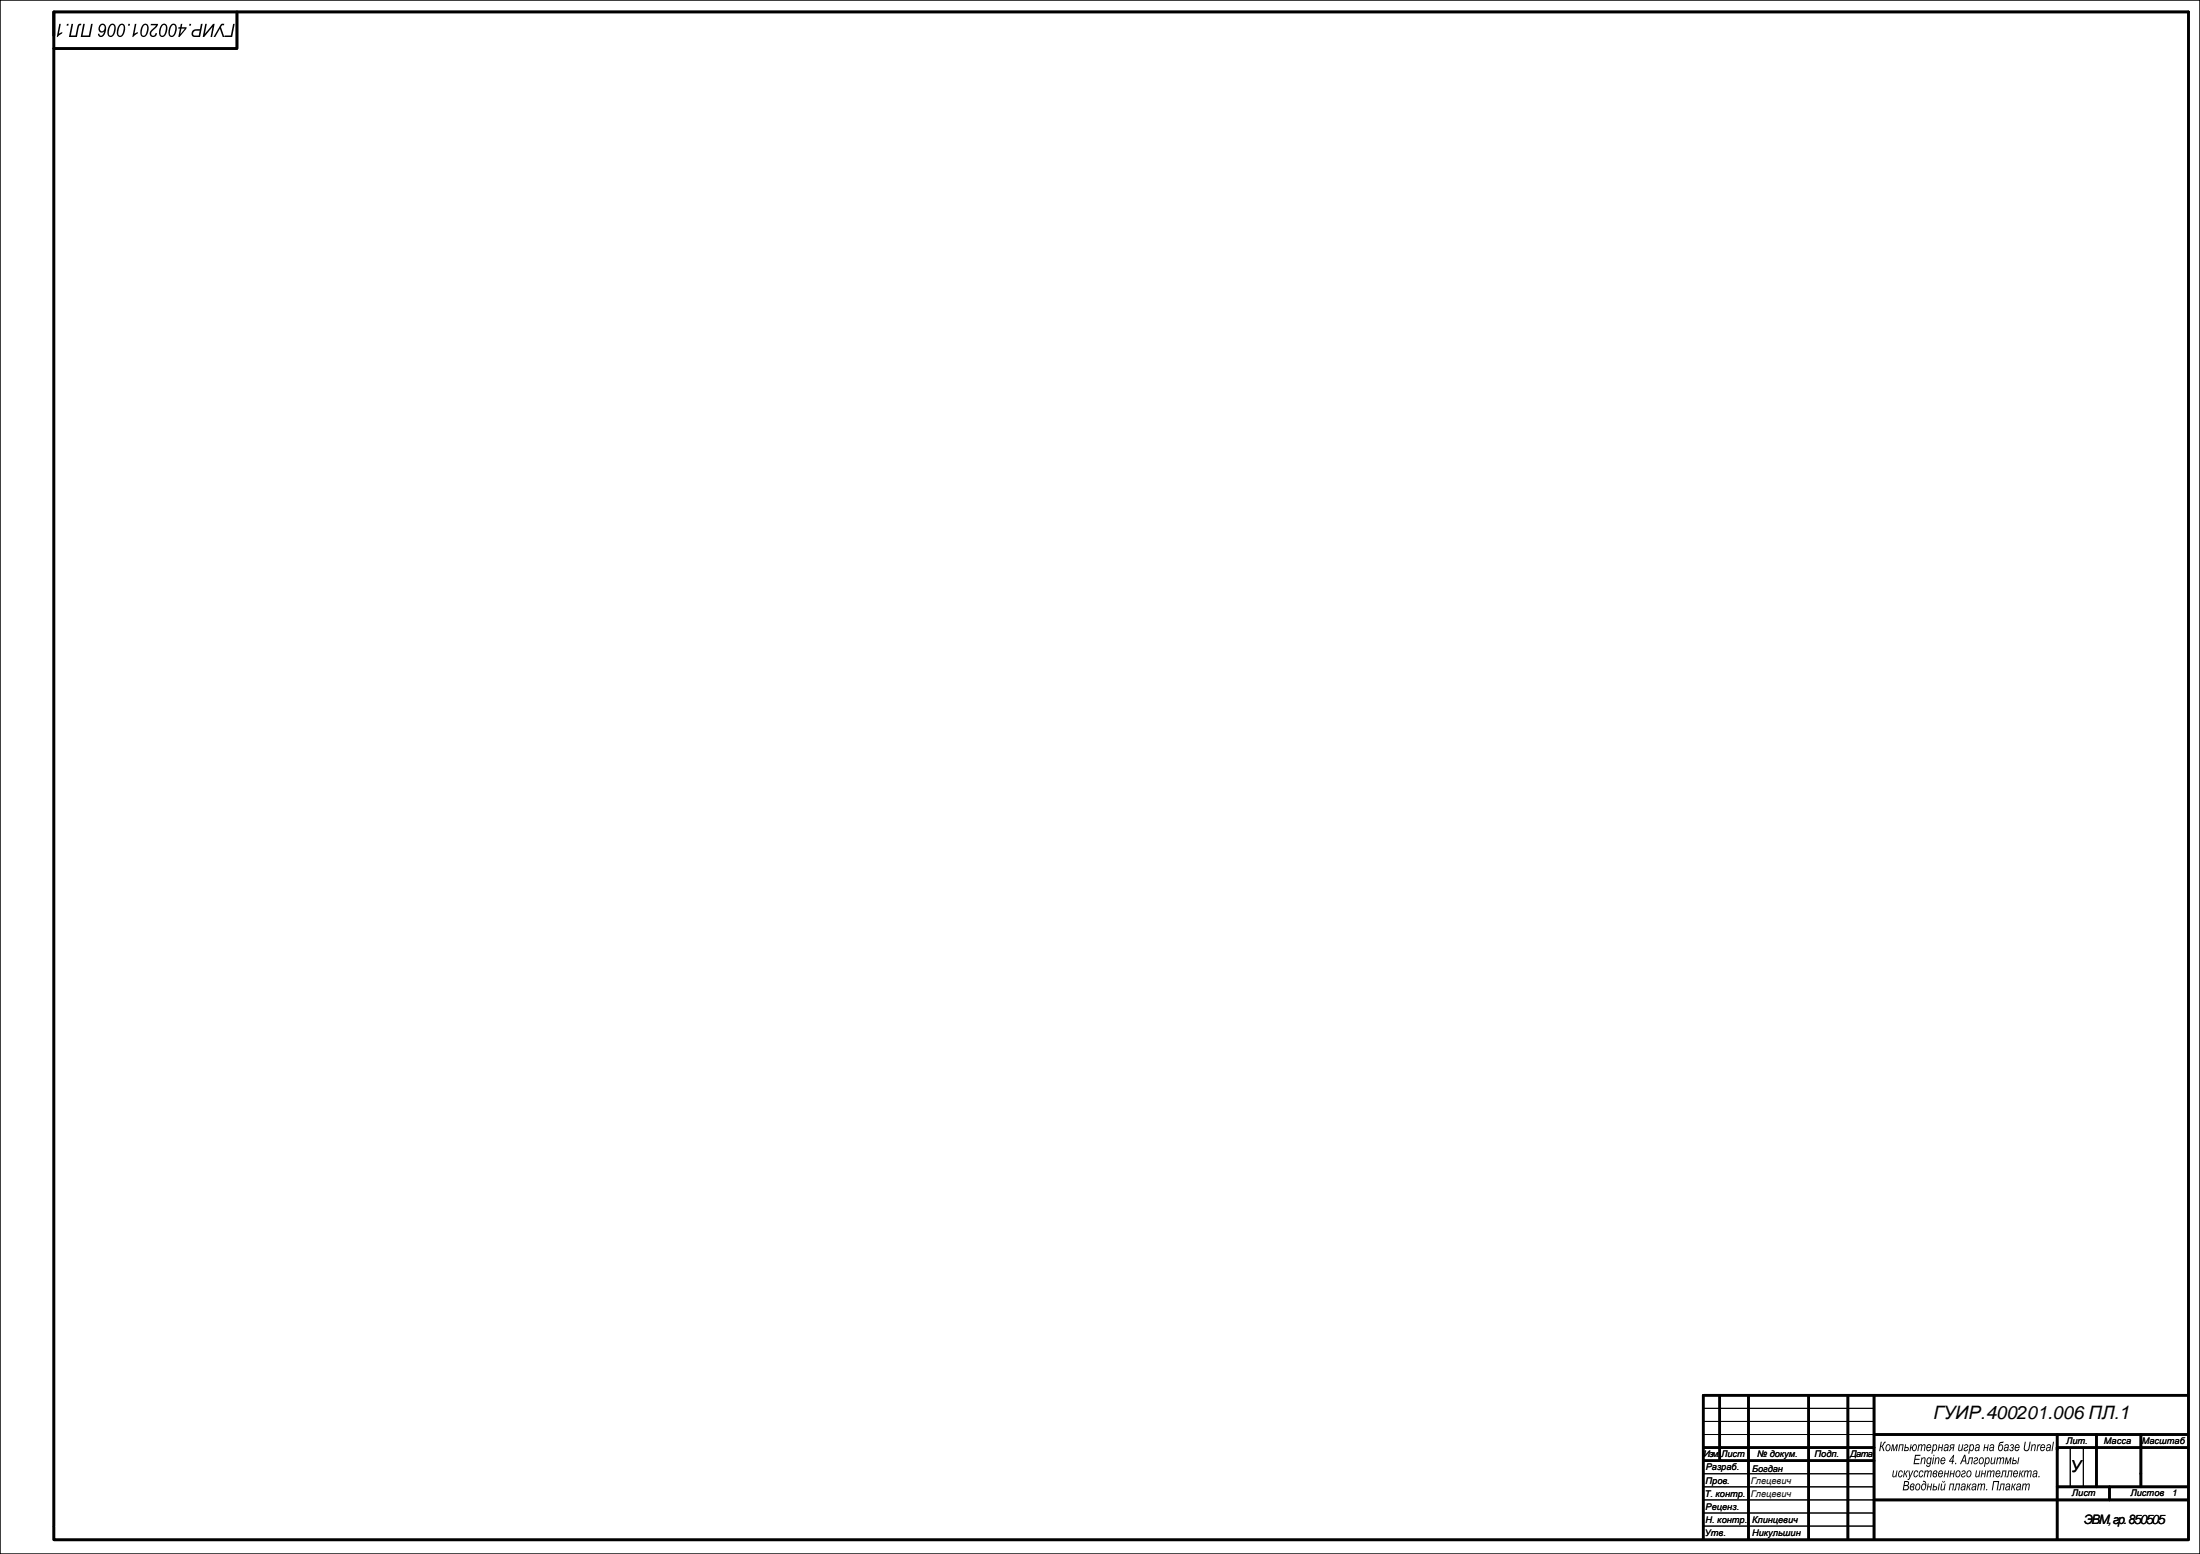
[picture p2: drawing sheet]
<svg xmlns="http://www.w3.org/2000/svg" width="841mm" height="594mm" viewBox="0 0 841 594" stroke-linecap="round" stroke-linejoin="round" font-family="sans-serif">
<path d="M0 0h841v594h-841zM651.4 538.3h65M651.4 543.3h65M651.4 548.3h65M791.4 553.3v15M796.4 553.3v15M651.4 563.3h65M651.4 568.3h65M651.4 573.3h65M651.4 578.3h65M651.4 583.3h65" fill="none" stroke="#000" stroke-width=".38"/>
<g fill="none" stroke="#000" stroke-width="1">
<path d="M20.6 13.6v-9h816v583.7M20.6 4.6v578.7M90.6 4.6v14h-70M651.1 533.3v55M651.4 533.3h185M657.4 533.8v24.5M668.4 533.3v55M691.4 533.3v55M706.4 533.3v55M716.4 533.3v55M651.4 553.3h65M651.4 558.3h65"/>
<path d="M716.4 548.3h120M786.4 548.3v40M786.4 553.3h50M801.4 548.3v20M818.4 548.3v20M716.4 573.3h120M786.4 568.3h50M806.4 568.3v5M20.6 583.6v5h816"/>
</g>
<g fill="#000">
<path d="M31.8 9.1h.6l-.8 4.5h2.4l.8-4.5h.6l-.9 5h-3.7zM27.3 9.1h.7l-.9 4.5h1.8l.5-2.8a1.38 1.38 0 0 1 1.7-1.7l-.1 .6h-.5l-.3 .4-.8 4h-3zM25.6 9.1h.6l-.1 .7h-.6zM22.7 9.1h.5l-.7 3.8 1.3-.6-.1 .5-2 1.4z"/>
<path d="M38.2 9.6a1.46 1.46 0 0 1 1.9-.3 1.46 1.46 0 0 1 .5 1.9l-.4 1.5a1.4 1.4 0 0 1-1.2 1.4 1.4 1.4 0 0 1-1.6-1.2h.6a.79 .79 0 0 0 .8 .8 .79 .79 0 0 0 .7-.9l.3-.8a1.36 1.36 0 0 1-1.9 .1 1.36 1.36 0 0 1-.1-1.9zM38.6 9.8a1.07 1.07 0 0 0-.4 1.4 1.07 1.07 0 0 0 1.3 .6 1.1 1.1 0 0 0 .6-1.4 1.1 1.1 0 0 0-1.3-.7z"/>
<path d="M49.1 9.1h.6l-.1 .7h-.7zM45.7 9.4a1.38 1.38 0 0 1 1.8 0 1.38 1.38 0 0 1 .3 1.7 2.63 2.63 0 0 1-2.2 3 2.62 2.62 0 0 1-.5-3.7zM46 9.8l-.6 1.4a2.18 2.18 0 0 0 .3 2.4l.2 .1a3.1 3.1 0 0 0 .9-4.1zM42.1 9.4a1.38 1.38 0 0 1 1.8 0 1.38 1.38 0 0 1 .3 1.7 2.63 2.63 0 0 1-2.2 3 2.62 2.62 0 0 1-.5-3.7zM42.4 9.8l-.6 1.4a2.18 2.18 0 0 0 .3 2.4l.2 .1a3.1 3.1 0 0 0 .9-4.1z"/>
<path d="M69.1 9.1h.6l-.2 1.3h1.8l-.1 .6-2.6 3.1h-.4l.6-3.2h-.7l.1-.5h.7zM69.4 10.9l-.5 2.1 1.8-2.1zM65.4 9.4a1.38 1.38 0 0 1 1.8 0 1.38 1.38 0 0 1 .4 1.7 2.63 2.63 0 0 1-2.2 3 2.62 2.62 0 0 1-.6-3.7zM65.7 9.8l-.6 1.4a2.18 2.18 0 0 0 .3 2.4l.2 .1a3.1 3.1 0 0 0 .9-4.1zM61.8 9.4a1.38 1.38 0 0 1 1.8 0 1.38 1.38 0 0 1 .4 1.7 2.63 2.63 0 0 1-2.2 3 2.62 2.62 0 0 1-.6-3.7zM62.1 9.8l-.6 1.4a2.18 2.18 0 0 0 .3 2.4l.2 .1a3.1 3.1 0 0 0 .9-4.1zM57.7 9.1h2.8l-.5 1.2-1.7 1.5a.92 .92 0 0 0-.7 1 .92 .92 0 0 0 1.1 .8 .92 .92 0 0 0 .8-1l.5 .1a1.45 1.45 0 0 1-2.2 1.3 1.45 1.45 0 0 1 .1-2.6l1.8-1.7h-2.1zM54.7 9.4a1.38 1.38 0 0 1 1.8 0 1.38 1.38 0 0 1 .3 1.7 2.63 2.63 0 0 1-2.2 3 2.62 2.62 0 0 1-.6-3.7zM55 9.8l-.6 1.4a2.18 2.18 0 0 0 .3 2.4l.2 .1a3.1 3.1 0 0 0 .9-4.1zM51.6 9.1h.5l-.7 3.8 1.3-.6-.1 .5-2 1.4z"/>
<path d="M89.1 9.1h.6l-1 5h-2.9l.1-.5h2.3zM84.5 9.3l1.2-.2-.1 .6h-.7l-.4 .6 1.3 3.8h-.7l-1-3.1-1.8 3.1h-.7zM78.5 9.1h.6l-.8 3.8 3.2-3.8h.6l-1 5h-.6l.7-3.8-3.1 3.8h-.6zM73.7 11.6l1-.4h1.7l.4-2.1h.6l-.9 5h-2a1.4 1.4 0 0 1-1.3-.9 1.4 1.4 0 0 1 .5-1.6zM74.1 12.1a.83 .83 0 0 0-.3 1 .83 .83 0 0 0 1 .5h1.2l.3-1.9-1.6 .1zM72.4 9.1h.7l-.2 .7h-.6z"/>
<path d="M719 551.1h.3l-.2 1.5 .5-.2 .7-1.2 .6-.1-.6 .8a1.12 1.12 0 0 0-.3 1.7l.4 1.1h-.5l-.4-1.4-.5-.3-.3 1.7h-.3zM721.3 552.2a1.15 1.15 0 0 1 1.4 .5 1.15 1.15 0 0 1-.2 1.5 1.01 1.01 0 0 1-1.5 .3 1.01 1.01 0 0 1-.2-1.5zM721.4 552.6l-.2 .6a.71 .71 0 0 0 .4 1.2 .71 .71 0 0 0 .7-1 .61 .61 0 0 0 0-.8 .61 .61 0 0 0-.9 0zM723.3 552.1h.5l.2 2 1-2h.5l-.4 2.6h-.4l.4-2.1-1 2.1h-.3l-.2-2.2-.4 2.2h-.3zM726.1 552.1h1.6l-.4 2.6h-.4l.4-2.3h-.9l-.4 2.3h-.4zM728.3 552.1h.3l-.1 1a.85 .85 0 0 1 1.2 .6 .85 .85 0 0 1-1 1h-.9zM728.4 553.4l-.2 .9h.5a.46 .46 0 0 0 .6-.4 .46 .46 0 0 0-.5-.5zM730.4 552.1h.3l-.1 1.1h.4a1 1 0 0 1 1.2-1.2 1 1 0 0 1 .5 1.7 .92 .92 0 0 1-1 1 .92 .92 0 0 1-.8-1.2h-.4l-.2 1.2h-.4zM731.6 552.5a.95 .95 0 0 0-.5 1 .95 .95 0 0 0 .8 .8l.2-.1a1.17 1.17 0 0 0-.1-1.9zM733.4 552.1h.3v.4a.61 .61 0 0 1 .6-.5 .61 .61 0 0 1 .6 .5 .65 .65 0 0 1 .8-.5 .65 .65 0 0 1 .3 1l-.2 1.7h-.4l.3-1.8a.38 .38 0 0 0-.2-.5 .38 .38 0 0 0-.5 .2l-.5 2.1h-.3l.3-1.8a.33 .33 0 0 0-.1-.5 .33 .33 0 0 0-.4 .1l-.7 2.2h-.3zM736.7 552.3a.93 .93 0 0 1 1.3-.1 .93 .93 0 0 1 .2 1.3h-1.5a.58 .58 0 0 0 .3 .8 .58 .58 0 0 0 .8-.5h.3a.99 .99 0 0 1-1.3 .8 .99 .99 0 0 1-.4-1.5zM737 552.5l-.2 .6h1.1a.53 .53 0 0 0-.2-.7 .53 .53 0 0 0-.7 .1zM738.9 552.1h.4l-.1 .3a.79 .79 0 0 1 1.1-.2 .79 .79 0 0 1 .2 1.1l-.1 .5a.79 .79 0 0 1-.6 .8 .79 .79 0 0 1-.9-.4l-.2 1.4h-.4zM739.5 552.4l-.5 1.1a.57 .57 0 0 0 .4 .8 .57 .57 0 0 0 .7-.7 .7 .7 0 0 0 .1-.8 .7 .7 0 0 0-.7-.4zM741.2 552.1h.3l-.2 1h1l.2-1h.3l-.4 2.6h-.3l.1-1.2h-.9l-.2 1.2h-.4zM743.5 552.2a.83 .83 0 0 1 1.1-.1 .83 .83 0 0 1 .3 1.1l-.2 1.5h-.3v-.4a.79 .79 0 0 1-1.1 .2 .79 .79 0 0 1-.3-1 .79 .79 0 0 1 1.1-.4 .41 .41 0 0 0 .5-.5 .41 .41 0 0 0-.7-.2l-.3 .4h-.4zM743.5 553.6a.52 .52 0 0 0 .3 .8 .52 .52 0 0 0 .6-.6l.1-.5zM745.6 552.3l1.6-.2-.5 2.6h-.3l.2-1.1-.6 .1-.6 1h-.4l.8-1.2a.77 .77 0 0 1-.2-1.2zM745.8 552.5a.4 .4 0 0 0-.1 .5 .4 .4 0 0 0 .5 .2h.4l.2-.8zM748.8 552.1h.4l-.3 1.6a.47 .47 0 0 0 .4 .7 .47 .47 0 0 0 .5-.6l.4-1.7h.3l-.4 2.6h-.3v-.5a.71 .71 0 0 1-1 .4 .71 .71 0 0 1-.2-1zM751.2 552.2a.79 .79 0 0 1 1.2 .5 .79 .79 0 0 1-1 .9 .47 .47 0 0 0-.3 .5 .47 .47 0 0 0 .5 .4 .47 .47 0 0 0 .4-.5l.3-.1a.87 .87 0 0 1-.9 .9 .87 .87 0 0 1-.8-1 .87 .87 0 0 1 1.1-.7 .42 .42 0 0 0 .3-.5 .42 .42 0 0 0-.5-.3 .42 .42 0 0 0-.3 .4h-.4zM753 552.1h.4l-.1 .3a.79 .79 0 0 1 1.1-.2 .79 .79 0 0 1 .2 1.1l-.1 .5a.79 .79 0 0 1-.6 .8 .79 .79 0 0 1-.9-.4l-.2 1.4h-.4zM753.6 552.4l-.5 1.1a.57 .57 0 0 0 .4 .8 .57 .57 0 0 0 .7-.7 .7 .7 0 0 0 .1-.8 .7 .7 0 0 0-.7-.4zM755.4 552.2a.83 .83 0 0 1 1.1-.1 .83 .83 0 0 1 .3 1.1l-.2 1.5h-.3l-.1-.4a.79 .79 0 0 1-1 .2 .79 .79 0 0 1-.3-1 .79 .79 0 0 1 1-.4 .41 .41 0 0 0 .6-.5 .41 .41 0 0 0-.7-.2l-.4 .4h-.3zM755.4 553.6a.52 .52 0 0 0 .3 .8 .52 .52 0 0 0 .6-.6l.1-.5zM758.6 552.1h.3l-.2 1h1l.2-1h.3l-.4 2.6h-.4l.2-1.2h-.9l-.2 1.2h-.4zM760.9 552.2a.83 .83 0 0 1 1.1-.1 .83 .83 0 0 1 .3 1.1l-.2 1.5h-.3l-.1-.4a.79 .79 0 0 1-1 .2 .79 .79 0 0 1-.3-1 .79 .79 0 0 1 1.1-.4 .41 .41 0 0 0 .5-.5 .41 .41 0 0 0-.7-.2l-.3 .4h-.4zM760.9 553.6a.52 .52 0 0 0 .3 .8 .52 .52 0 0 0 .6-.6l.1-.5zM764.5 551.3l1.4-.3a.96 .96 0 0 1-1.2 .6l-.4 .8a.89 .89 0 0 1 1.2-.2 .89 .89 0 0 1 .2 1.2 1.05 1.05 0 0 1-1.2 1.3 1.05 1.05 0 0 1-.7-1.7zM764.5 552.6a.93 .93 0 0 0-.4 1 .93 .93 0 0 0 .7 .7 .98 .98 0 0 0 .6-1 .98 .98 0 0 0-.7-.9zM766.5 552.2a.83 .83 0 0 1 1.1-.1 .83 .83 0 0 1 .3 1.1l-.2 1.5h-.3l-.1-.4a.79 .79 0 0 1-1 .2 .79 .79 0 0 1-.3-1 .79 .79 0 0 1 1-.4 .41 .41 0 0 0 .6-.5 .41 .41 0 0 0-.7-.2l-.4 .4h-.3zM766.5 553.6a.52 .52 0 0 0 .3 .8 .52 .52 0 0 0 .6-.6l.1-.5zM768.7 552.1a.71 .71 0 0 1 1.1 .2 .71 .71 0 0 1-.3 1 .82 .82 0 0 1-.2 1.3 .82 .82 0 0 1-1.2-.7l.4 .3a.46 .46 0 0 0 .6 .1 .46 .46 0 0 0 .3-.5 .46 .46 0 0 0-.6-.3l.1-.4a.43 .43 0 0 0 .6-.1 .43 .43 0 0 0-.2-.6 .43 .43 0 0 0-.6 .3h-.3zM770.5 552.3a.93 .93 0 0 1 1.3-.1 .93 .93 0 0 1 .2 1.3h-1.5a.58 .58 0 0 0 .3 .8 .58 .58 0 0 0 .8-.5h.3a.99 .99 0 0 1-1.4 .8 .99 .99 0 0 1-.3-1.5zM770.8 552.5l-.3 .6h1.2a.53 .53 0 0 0-.2-.7 .53 .53 0 0 0-.7 .1z"/>
<path d="M732.1 556.1h2v.4h-1.7l-.2 1.1h1.6v.4h-1.7l-.2 1.2h1.8v.5h-2.2zM734.5 557.1h.4l-.1 .4a.7 .7 0 0 1 .9-.5 .7 .7 0 0 1 .3 1.1l-.2 1.6h-.4l.3-1.7a.46 .46 0 0 0-.3-.7 .46 .46 0 0 0-.6 .5l-.3 1.9h-.4zM736.8 557.3l.6-.3 .7 .5v-.4h.4l-.5 2.5a.88 .88 0 0 1-.6 1.1 .88 .88 0 0 1-1.1-.8h.4a.55 .55 0 0 0 .7 .4 .55 .55 0 0 0 .3-.8v-.2a.84 .84 0 0 1-1.1 .1 .84 .84 0 0 1-.2-1.1zM737.1 557.6l-.3 .7a.63 .63 0 0 0 .5 1 .63 .63 0 0 0 .6-.8 .61 .61 0 0 0 0-.9 .61 .61 0 0 0-.8 0zM739.1 556.1h.4l-.1 .5h-.4zM739 557.1h.3l-.4 2.6h-.4zM739.9 557.1h.3l-.1 .4a.7 .7 0 0 1 1-.5 .7 .7 0 0 1 .3 1.1l-.3 1.6h-.4l.3-1.7a.46 .46 0 0 0-.3-.7 .46 .46 0 0 0-.5 .5l-.4 1.9h-.4zM742.2 557.3a.93 .93 0 0 1 1.2-.1 .93 .93 0 0 1 .2 1.3h-1.5a.58 .58 0 0 0 .4 .8 .58 .58 0 0 0 .7-.5h.3a.99 .99 0 0 1-1.3 .8 .99 .99 0 0 1-.4-1.5zM742.5 557.5l-.3 .6h1.1a.53 .53 0 0 0-.2-.7 .53 .53 0 0 0-.6 .1z"/>
<path d="M746.7 556.1h.3l-.4 2.2h.4v.4h-.4l-.2 1h-.3l.1-1h-1.2l.1-.4zM746.5 556.9l-1 1.4h.8zM747.4 559.1h.4l-.1 .6h-.4zM750.9 556.1h.4l.5 3.6h-.4l-.1-1.1h-1.2l-.5 1.1h-.4zM751 556.5l-.7 1.7h.9zM752.7 557.1h1.6l-.5 2.6h-.3l.4-2.3h-.9l-.4 2-.7 .3 .4-.6zM754.9 557.2a.79 .79 0 0 1 1.2 .5 .79 .79 0 0 1-1 .9 .47 .47 0 0 0-.3 .5 .47 .47 0 0 0 .5 .4 .47 .47 0 0 0 .4-.5l.4-.1a.87 .87 0 0 1-.9 .9 .87 .87 0 0 1-.8-1 .87 .87 0 0 1 1-.7 .42 .42 0 0 0 .3-.5 .42 .42 0 0 0-.4-.3 .42 .42 0 0 0-.4 .4h-.3zM757 557.2a1.15 1.15 0 0 1 1.4 .5 1.15 1.15 0 0 1-.3 1.5 1.01 1.01 0 0 1-1.5 .3 1.01 1.01 0 0 1-.1-1.5zM757.1 557.6l-.3 .6a.71 .71 0 0 0 .4 1.2 .71 .71 0 0 0 .8-1 .62 .62 0 0 0-.1-.8 .62 .62 0 0 0-.8 0zM759 557.1h.3v.3a.79 .79 0 0 1 1.1-.2 .79 .79 0 0 1 .2 1.1l-.1 .5a.79 .79 0 0 1-.6 .8 .79 .79 0 0 1-.9-.4l-.2 1.4h-.4zM759.4 557.6l-.3 .9a.57 .57 0 0 0 .4 .8 .57 .57 0 0 0 .7-.7 .7 .7 0 0 0 .1-.8 .7 .7 0 0 0-.7-.4zM761.2 557.1h.4l-.3 1.6a.47 .47 0 0 0 .3 .7 .47 .47 0 0 0 .6-.6l.3-1.7h.4l-.4 2.6h-.4l.1-.5-.2 .3a.67 .67 0 0 1-1 0 .67 .67 0 0 1 0-.9zM763.5 557.1h.3l-.1 .4a.61 .61 0 0 1 .6-.5 .61 .61 0 0 1 .6 .5 .65 .65 0 0 1 .9-.5 .65 .65 0 0 1 .3 1l-.3 1.7h-.3l.3-1.8a.38 .38 0 0 0-.2-.5 .38 .38 0 0 0-.5 .2l-.5 2.1h-.4l.3-1.8a.33 .33 0 0 0 0-.5 .33 .33 0 0 0-.5 .1l-.6 2.2h-.4zM766.8 557.1h.5l.2 2 1-2h.5l-.5 2.6h-.3l.3-2.1-.9 2.1h-.4l-.2-2.2-.3 2.2h-.4zM771.6 557.1h.3l-.4 2.6h-.4zM769.5 557.1h.4l-.2 1a.84 .84 0 0 1 1.2 .6 .84 .84 0 0 1-.9 1h-.9zM769.6 558.4l-.1 .9h.4a.46 .46 0 0 0 .7-.4 .46 .46 0 0 0-.6-.5z"/>
<path d="M774 551.1h.4l-.4 2.2a.77 .77 0 0 0 .7 1 .77 .77 0 0 0 .8-.9l.4-2.3h.4l-.4 2.1a1.17 1.17 0 0 1-.9 1.5 1.17 1.17 0 0 1-1.4-1.2zM776.7 552.1h.3l-.1 .4a.7 .7 0 0 1 1-.5 .7 .7 0 0 1 .3 1.1l-.3 1.6h-.3l.2-1.7a.46 .46 0 0 0-.3-.7 .46 .46 0 0 0-.5 .5l-.4 1.9h-.4zM778.9 552.1h.3l-.1 .5 .8-.6v.5a.79 .79 0 0 0-.8 .3 .79 .79 0 0 0-.1 .8l-.2 1.1h-.3zM780.3 552.3a.93 .93 0 0 1 1.2-.1 .93 .93 0 0 1 .3 1.3h-1.6a.58 .58 0 0 0 .4 .8 .58 .58 0 0 0 .7-.5h.4a.99 .99 0 0 1-1.4 .8 .99 .99 0 0 1-.4-1.5zM780.6 552.5l-.3 .6h1.2a.53 .53 0 0 0-.3-.7 .53 .53 0 0 0-.6 .1zM782.6 552.2a.83 .83 0 0 1 1.1-.1 .83 .83 0 0 1 .3 1.1l-.2 1.5h-.3l-.1-.4a.79 .79 0 0 1-1 .2 .79 .79 0 0 1-.3-1 .79 .79 0 0 1 1.1-.4 .41 .41 0 0 0 .5-.5 .41 .41 0 0 0-.7-.2l-.3 .4h-.4zM782.6 553.6a.52 .52 0 0 0 .3 .8 .52 .52 0 0 0 .6-.6l.1-.5zM784.8 551.1h.4l-.6 3.6h-.4z"/>
<path d="M723.7 562.1h.3l-.2 1.6a.47 .47 0 0 0 .3 .7 .47 .47 0 0 0 .5-.6l.4-1.7h.3l-.4 2.6h-.3l.1-.5a.71 .71 0 0 1-1 .4 .71 .71 0 0 1-.3-1zM726.1 562.2a.76 .76 0 0 1 .9-.1 .76 .76 0 0 1 .4 .8h-.3a.58 .58 0 0 0-.8-.5 .58 .58 0 0 0-.3 .9 .56 .56 0 0 0 0 .9 .56 .56 0 0 0 .9-.3l.4-.1a.94 .94 0 0 1-1.3 .8 .94 .94 0 0 1-.4-1.5zM727.9 562.1h.4l-.2 1.1 .8-1 .5-.1-.5 .8a.5 .5 0 0 0-.4 .5 .5 .5 0 0 0 .3 .5l.3 .8h-.4l-.3-1.1-.4-.2-.2 1.3h-.3zM729.6 562.1h.3l.3 2 .9-2h.4l-1.5 3.1-.5 .5h-.3v-.5h.4l.3-.5zM732 562.2a.76 .76 0 0 1 .9-.1 .76 .76 0 0 1 .4 .8h-.4a.58 .58 0 0 0-.7-.5 .58 .58 0 0 0-.3 .9 .56 .56 0 0 0 0 .9 .56 .56 0 0 0 .8-.3l.5-.1a.94 .94 0 0 1-1.3 .8 .94 .94 0 0 1-.4-1.5zM734 562.2a.76 .76 0 0 1 .9-.1 .76 .76 0 0 1 .4 .8h-.4a.58 .58 0 0 0-.7-.5 .58 .58 0 0 0-.3 .9 .56 .56 0 0 0 0 .9 .56 .56 0 0 0 .8-.3l.5-.1a.94 .94 0 0 1-1.3 .8 .94 .94 0 0 1-.4-1.5zM735.8 562.1h.3v.4a.61 .61 0 0 1 .6-.5 .61 .61 0 0 1 .6 .5 .65 .65 0 0 1 .8-.5 .65 .65 0 0 1 .3 1l-.3 1.7h-.3l.3-1.8a.38 .38 0 0 0-.2-.5 .38 .38 0 0 0-.5 .2l-.5 2.1h-.3l.3-1.8a.33 .33 0 0 0-.1-.5 .33 .33 0 0 0-.4 .1l-.7 2.2h-.3zM739.3 562.3a.71 .71 0 0 1 1.1-.1 .71 .71 0 0 1-.3 1.1 .83 .83 0 0 1-.3 1.4 .83 .83 0 0 1-1-1zM739.5 562.6l-.3 .5a.57 .57 0 0 0 .7 0 .57 .57 0 0 0 .2-.7zM739.1 563.5v.1a.5 .5 0 0 0 .1 .7 .5 .5 0 0 0 .7-.1 .5 .5 0 0 0-.1-.7zM741.3 562.3a.93 .93 0 0 1 1.2-.1 .93 .93 0 0 1 .2 1.3h-1.5a.58 .58 0 0 0 .4 .8 .58 .58 0 0 0 .7-.5h.3a.99 .99 0 0 1-1.3 .8 .99 .99 0 0 1-.4-1.5zM741.5 562.5l-.2 .6h1.1a.53 .53 0 0 0-.2-.7 .53 .53 0 0 0-.7 .1zM743.5 562.1h.3l-.2 1h1l.2-1h.3l-.4 2.6h-.4l.2-1.2h-.9l-.2 1.2h-.4zM745.7 562.1h.3l-.2 1h1l.2-1h.3l-.4 2.6h-.4l.2-1.2h-.9l-.2 1.2h-.4zM748.1 562.2a1.15 1.15 0 0 1 1.4 .5 1.15 1.15 0 0 1-.3 1.5 1.01 1.01 0 0 1-1.5 .3 1.01 1.01 0 0 1-.1-1.5zM748.2 562.6l-.3 .6a.71 .71 0 0 0 .4 1.2 .71 .71 0 0 0 .8-1 .61 .61 0 0 0-.1-.8 .61 .61 0 0 0-.8 0zM750.2 562.2a.79 .79 0 0 1 1.2 .5 .79 .79 0 0 1-1 .9 .47 .47 0 0 0-.3 .5 .47 .47 0 0 0 .5 .4 .47 .47 0 0 0 .4-.5l.4-.1a.87 .87 0 0 1-.9 .9 .87 .87 0 0 1-.9-1 .87 .87 0 0 1 1.1-.7 .42 .42 0 0 0 .3-.5 .42 .42 0 0 0-.5-.3 .42 .42 0 0 0-.3 .4h-.3zM752.2 562.2a1.15 1.15 0 0 1 1.5 .5 1.15 1.15 0 0 1-.3 1.5 1.01 1.01 0 0 1-1.5 .3 1.01 1.01 0 0 1-.1-1.5zM752.4 562.6l-.3 .6a.71 .71 0 0 0 .4 1.2 .71 .71 0 0 0 .8-1 .61 .61 0 0 0-.1-.8 .61 .61 0 0 0-.8 0zM755.4 562.1h.3l-.2 1.6a.47 .47 0 0 0 .3 .7 .47 .47 0 0 0 .5-.6l.4-1.7h.4l-.5 2.6h-.3l.1-.5a.71 .71 0 0 1-1 .4 .71 .71 0 0 1-.3-1zM757.6 562.1h.3l-.1 1h.9l.2-1h.3l-.4 2.6h-.3l.2-1.2h-1l-.2 1.2h-.4zM759.8 562.1h.3v.4a.61 .61 0 0 1 .6-.5 .61 .61 0 0 1 .6 .5 .65 .65 0 0 1 .8-.5 .65 .65 0 0 1 .3 1l-.2 1.7h-.4l.3-1.8a.38 .38 0 0 0-.2-.5 .38 .38 0 0 0-.5 .2l-.5 2.1h-.3l.3-1.8a.33 .33 0 0 0-.1-.5 .33 .33 0 0 0-.4 .1l-.7 2.2h-.3zM763.2 562.3a.93 .93 0 0 1 1.2-.1 .93 .93 0 0 1 .3 1.3h-1.6a.58 .58 0 0 0 .4 .8 .58 .58 0 0 0 .7-.5h.4a.99 .99 0 0 1-1.4 .8 .99 .99 0 0 1-.4-1.5zM763.5 562.5l-.3 .6h1.2a.53 .53 0 0 0-.3-.7 .53 .53 0 0 0-.6 .1zM765.5 562.1h1.6l-.5 2.6h-.3l.3-2.3h-.8l-.4 2-.7 .3 .4-.6zM767.8 562.1h1.5l-.4 2.6h-.4l.4-2.3h-.8l-.4 2-.7 .3 .4-.6zM769.9 562.3a.93 .93 0 0 1 1.3-.1 .93 .93 0 0 1 .2 1.3h-1.5a.58 .58 0 0 0 .3 .8 .58 .58 0 0 0 .8-.5h.3a.99 .99 0 0 1-1.4 .8 .99 .99 0 0 1-.3-1.5zM770.2 562.5l-.3 .6h1.2a.53 .53 0 0 0-.2-.7 .53 .53 0 0 0-.7 .1zM772.1 562.1h.4l-.2 1.1 .8-1 .5-.1-.5 .8a.5 .5 0 0 0-.4 .5 .5 .5 0 0 0 .3 .5l.3 .8h-.4l-.3-1.1-.4-.2-.2 1.3h-.3zM774 562.1h.3v.4a.61 .61 0 0 1 .5-.5 .61 .61 0 0 1 .6 .5 .65 .65 0 0 1 .9-.5 .65 .65 0 0 1 .3 1l-.3 1.7h-.3l.3-1.8a.38 .38 0 0 0-.2-.5 .38 .38 0 0 0-.5 .2l-.5 2.1h-.3l.2-1.8a.33 .33 0 0 0 0-.5 .33 .33 0 0 0-.5 .1l-.6 2.2h-.4zM777.5 562.2a.83 .83 0 0 1 1.1-.1 .83 .83 0 0 1 .2 1.1l-.1 1.5h-.4v-.4a.79 .79 0 0 1-1.1 .2 .79 .79 0 0 1-.2-1.1 .79 .79 0 0 1 1-.3 .41 .41 0 0 0 .5-.5 .41 .41 0 0 0-.6-.2l-.4 .4h-.4zM777.4 563.6a.52 .52 0 0 0 .3 .8 .52 .52 0 0 0 .6-.6l.1-.5zM779.3 564.1h.4l-.1 .6h-.4z"/>
<path d="M727.9 566.1h.9a.89 .89 0 0 1 1 .6 .89 .89 0 0 1-.5 1.1l.4 .7-.3 .9-2 .3zM728.3 566.5l-.2 1.1h.6a.58 .58 0 0 0 .7-.4 .58 .58 0 0 0-.5-.7zM728 568l-.2 1.2h.7a.64 .64 0 0 0 .8-.4 .64 .64 0 0 0-.6-.8zM730.5 567.3a.71 .71 0 0 1 1.2-.1 .71 .71 0 0 1-.3 1.1 .86 .86 0 0 1-.1 1.2 .86 .86 0 0 1-1.1 0 .86 .86 0 0 1-.1-1.2zM730.8 567.6l-.3 .5a.57 .57 0 0 0 .7 0 .57 .57 0 0 0 .1-.7zM730.4 568.5v.1a.5 .5 0 0 0 .1 .7 .5 .5 0 0 0 .7-.1 .5 .5 0 0 0-.1-.7zM732.7 567.2a1.15 1.15 0 0 1 1.4 .5 1.15 1.15 0 0 1-.3 1.5 1.01 1.01 0 0 1-1.5 .3 1.01 1.01 0 0 1-.1-1.5zM732.8 567.6l-.3 .6a.71 .71 0 0 0 .4 1.2 .71 .71 0 0 0 .8-1 .62 .62 0 0 0-.1-.8 .62 .62 0 0 0-.8 0zM735.1 566a1.38 1.38 0 0 1 1.2 2.1 1.08 1.08 0 0 1-.5 1.4 1.08 1.08 0 0 1-1.3-.3 1.29 1.29 0 0 1 0-1.5 1.29 1.29 0 0 1 1.4-.5l.1 .2v-.2a.75 .75 0 0 0-.9-.8zM735.1 567.5a.96 .96 0 0 0-.5 1 .96 .96 0 0 0 .8 .8 .99 .99 0 0 0 .7-1 .99 .99 0 0 0-.8-.9zM736.9 567.1h.4l-.2 1h1l.1-1h.4l-.5 2.6h-.3l.2-1.2h-1l-.2 1.2h-.3zM741.2 567.1h.3l-.4 2.6h-.4zM739.1 567.1h.4l-.2 1a.84 .84 0 0 1 1.2 .6 .84 .84 0 0 1-.9 1h-.9zM739.2 568.4l-.1 .9h.4a.46 .46 0 0 0 .7-.4 .46 .46 0 0 0-.5-.5zM742.1 567.1h.3l-.2 1.6a.47 .47 0 0 0 .3 .7 .47 .47 0 0 0 .5-.6l.4-1.7h.4l-.5 2.6h-.3l.1-.5-.3 .3a.67 .67 0 0 1-.9 0 .67 .67 0 0 1-.1-.9zM742.4 566h.3a.35 .35 0 0 0 .3 .4 .35 .35 0 0 0 .4-.4h.2a.59 .59 0 0 1-.6 .7 .59 .59 0 0 1-.6-.7zM745.4 567.1h1.7l-.5 2.6h-.3l.3-2.3h-.9l-.4 2.3h-.3zM747.7 567.1h1.6l-.4 2.6h-.4l.4-2.3h-.9l-.3 2-.7 .3 .4-.6zM750 567.2a.83 .83 0 0 1 1.1-.1 .83 .83 0 0 1 .3 1.1l-.2 1.5h-.3l-.1-.4a.79 .79 0 0 1-1 .2 .79 .79 0 0 1-.3-1.1 .79 .79 0 0 1 1.1-.3 .41 .41 0 0 0 .5-.5 .41 .41 0 0 0-.7-.2l-.3 .4h-.4zM750 568.6a.52 .52 0 0 0 .3 .8 .52 .52 0 0 0 .6-.6l.1-.5zM752.1 567.1h.3l-.1 1.1 .8-1 .5-.1-1 1.2 .6 1.4h-.3l-.4-1.1-.3-.2-.2 1.3h-.4zM754.2 567.2a.83 .83 0 0 1 1-.1 .83 .83 0 0 1 .3 1.1l-.1 1.5h-.4v-.4a.79 .79 0 0 1-1.1 .2 .79 .79 0 0 1-.3-1.1 .79 .79 0 0 1 1.1-.3 .41 .41 0 0 0 .5-.5 .41 .41 0 0 0-.7-.2l-.3 .4h-.4zM754.1 568.6a.52 .52 0 0 0 .3 .8 .52 .52 0 0 0 .6-.6l.1-.5zM756.2 567.1h.3v.4a.61 .61 0 0 1 .6-.5 .61 .61 0 0 1 .6 .5 .65 .65 0 0 1 .8-.5 .65 .65 0 0 1 .3 1l-.3 1.7h-.3l.3-1.8a.38 .38 0 0 0-.2-.5 .38 .38 0 0 0-.5 .2l-.5 2.1h-.3l.3-1.8a.33 .33 0 0 0-.1-.5 .33 .33 0 0 0-.4 .1l-.7 2.2h-.3zM759.3 569.1h.4l-.1 .6h-.4zM762 566.1h2.2l-.6 3.6h-.3l.5-3.2h-1.5l-.5 3.2h-.4zM764.8 567.1h1.6l-.5 2.6h-.3l.4-2.3h-.9l-.4 2-.7 .3 .4-.6zM767.1 567.2a.83 .83 0 0 1 1-.1 .83 .83 0 0 1 .3 1.1l-.1 1.5h-.4v-.4a.79 .79 0 0 1-1.1 .2 .79 .79 0 0 1-.2-1.1 .79 .79 0 0 1 1-.3 .41 .41 0 0 0 .5-.5 .41 .41 0 0 0-.7-.2l-.3 .4h-.4zM767 568.6a.52 .52 0 0 0 .3 .8 .52 .52 0 0 0 .6-.6l.1-.5zM769.2 567.1h.3l-.1 1.1 .8-1 .5-.1-1 1.2 .6 1.4h-.4l-.3-1.1-.3-.2-.2 1.3h-.4zM771.2 567.2a.83 .83 0 0 1 1.1-.1 .83 .83 0 0 1 .2 1.1l-.1 1.5h-.3l-.1-.4a.79 .79 0 0 1-1 .2 .79 .79 0 0 1-.3-1.1 .79 .79 0 0 1 1-.3 .41 .41 0 0 0 .5-.5 .41 .41 0 0 0-.6-.2l-.4 .4h-.3zM771.2 568.6a.52 .52 0 0 0 .3 .8 .52 .52 0 0 0 .6-.6v-.5zM773.3 567.1h.3l-.1 .4a.61 .61 0 0 1 .6-.5 .61 .61 0 0 1 .6 .5 .65 .65 0 0 1 .9-.5 .65 .65 0 0 1 .3 1l-.3 1.7h-.3l.2-1.8a.38 .38 0 0 0-.1-.5 .38 .38 0 0 0-.5 .2l-.5 2.1h-.4l.3-1.8a.33 .33 0 0 0 0-.5 .33 .33 0 0 0-.5 .1l-.6 2.2h-.4z"/>
</g>
<text font-size="7.1" x="739.1" y="542.4">ГУИР.400201.006 ПЛ.1</text>
<text font-size="6.3" x="791.5" y="562.5">У</text>
<text font-size="5" x="796.6" y="582.6">ЭВМ, гр. 850505</text>
<g font-size="3.5">
<text x="789.8" y="551.9">Лит.</text>
<text x="804.3" y="551.9">Масса</text>
<text x="818.8" y="551.9">Масштаб</text>
<text x="651.3" y="557">Изм.</text>
<text x="657.9" y="557.1">Лист</text>
<text x="671.7" y="557">№ докум.</text>
<text x="693.7" y="557.1">Подп.</text>
<text x="707.2" y="557">Дата</text>
<text x="652" y="562.1">Разраб.</text>
<text x="669.8" y="562.6">Богдан</text>
<text x="652" y="567.1">Пров.</text>
<text x="669.3" y="567.1">Глецевич</text>
<text x="651.7" y="572.1">Т. контр.</text>
<text x="669.3" y="572.2">Глецевич</text>
<text x="792" y="571.9">Лист</text>
<text x="814.4" y="571.9">Листов</text>
<text x="830.2" y="572">1</text>
<text x="652" y="577.1">Реценз.</text>
<text x="651.8" y="587.1">Утв.</text>
<text x="652" y="582.1">Н. контр.</text>
<text x="669.8" y="582.2">Клинцевич</text>
<text x="669.8" y="587.2">Никульшин</text>
</g>
</svg>
